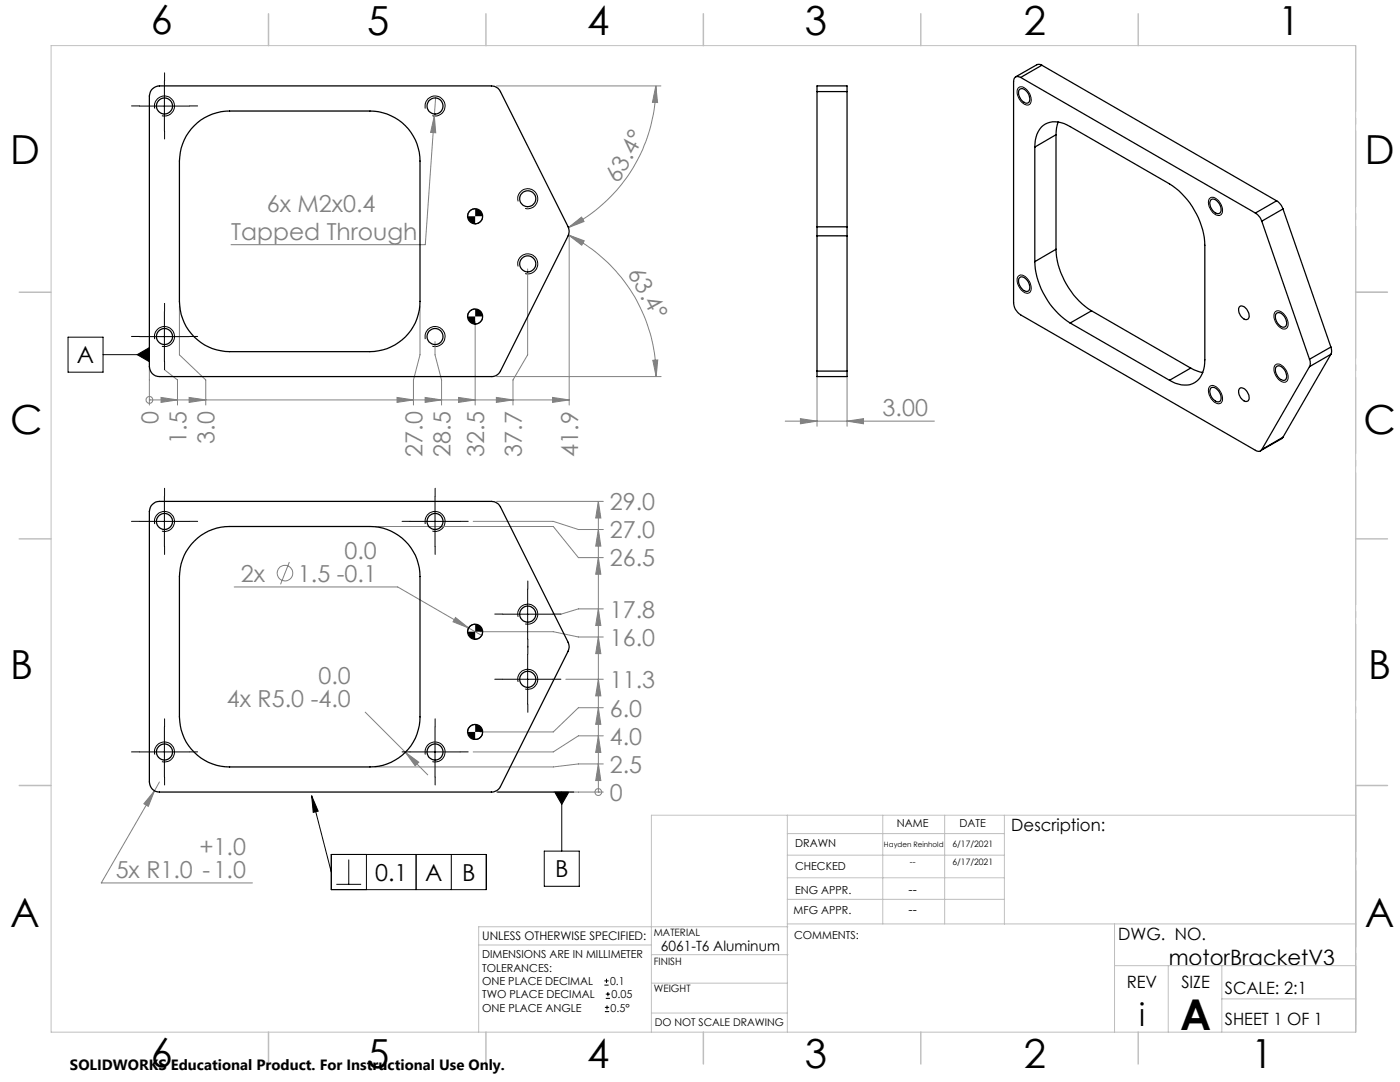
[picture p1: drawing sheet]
<svg xmlns="http://www.w3.org/2000/svg" width="279mm" height="216mm" viewBox="0 0 279 216" stroke-linecap="round" stroke-linejoin="round" font-family="sans-serif">
<g fill="none" stroke="#808080" stroke-width=".2">
<path d="M87 19.2l-2.1 29.6h-38.8M99.1 17.1h32.8M130.9 17.1l.3 3.4-1-.1zM130.9 17.1a31.5 31.5 0 0 1-17.4 28.3M86.7 23.1l.3 3.4-1.1-.1zM105.3 53.7v17.1l-2.9 5v5M113.5 45.4l2.6-2.1 .5 .9zM113.5 46.9l3.1 1.1-.5 .9zM113.5 46.9a31.6 31.6 0 0 1 17.5 28.2M113.6 47.2v33.6M29.8 79.8h.1M29.8 73.2v7.6"/>
<path d="M29.8 79.8h83.8M32.1 79.3l3.3 .5-3.3 .5zM32.8 73.8l2.6 2v5M35.8 61.1v9.7l5.3 5v5M37.7 79.3l3.4 .5-3.4 .5zM79.2 79.3l3.3 .5-3.3 .5zM83.8 61.1v9.7l-1.3 5v5M84.8 79.3l3.3 .5-3.3 .5zM86.8 68.2v2.6l1.3 5v5M91.5 79.3l3.3 .5-3.3 .5zM94.8 64.2v16.6M99.1 79.3l3.3 .5-3.3 .5z"/>
<path d="M99.1 75.1h32.8M110.3 79.3l3.3 .5-3.3 .5zM130.3 71.9l1-.1-.3 3.3zM163.1 75v10.1M169.1 75v10.1M156.7 84h29.8M159.7 83.5l3.4 .5-3.4 .6zM169.1 84l3.2-.5v1.1zM46.7 117.1h32.7l14.1 8.2M57.7 112.1l-1.7 4.5M74.8 105.1h35.6l5 6.2h5M94.4 104h16l5 1.7h5"/>
<path d="M99.1 100h21.3M119.4 111.3l.5 3.3h-1zM119.4 105.7l.5 3.3h-1zM119.4 100l.5 3.4h-1zM119.4 100v58M90.9 123.2l2.6 2.1-3.1-1.2zM93.5 125.3l2.6 1.5M95.8 126h14.6l5 1.1h5M112.9 135.5h7.5M119.4 135.5l.5 3.4h-1zM119.4 127.1l.5 3.3h-1zM119.4 121.5l.5 3.3h-1z"/>
<path d="M120.4 121.5h-5l-3.5 1.1M30.8 157.8l-1.2 3.1-.9-.5zM30.8 157.8l-10.6 18.4h30.2M31.8 156l-1 1.8M72.9 142.1l8 8M80.9 150.1l2.7 2-.7 .7zM80.9 150.1l4.5 4.5M99.1 158h21.3M119.4 152.4l.5 3.4h-1zM119.4 146.8l.5 3.3h-1zM119.4 141.2l.5 3.3h-1zM119.4 158h.1"/>
<path d="M120.4 152.4h-5l-5 .6h-35.6M120.4 146.8h-5l-5 3.2h-16M120.4 141.2h-5l-5 4.8h-14.6"/>
<circle cx="29.8" cy="79.8" r=".69"/>
<circle cx="56.9" cy="114.4" r="1.55"/>
<circle cx="119.4" cy="158" r=".69"/>
</g>
<g fill="none" stroke="#000" stroke-width=".2">
<path d="M32.8 16.2v9.9M203.2 17.6a1.17 1.17 0 0 1 1.8 .4 2.17 2.17 0 0 1 .4 2.8 1.8 1.8 0 0 1-2.1-1.3l-.3-.9v-.7zM27.8 21.2h10M30.9 21.7a1.99 1.99 0 0 1 1.8-2.5 1.99 1.99 0 0 1 2.1 2.1 1.99 1.99 0 0 1-2.5 1.8M84.9 21.7a1.99 1.99 0 0 1 1.7-2.5 1.99 1.99 0 0 1 2.2 2.1 1.99 1.99 0 0 1-2.5 1.8M241.4 39.6a1.17 1.17 0 0 1 1.7 .4 2.31 2.31 0 0 1 .6 2.8 1.52 1.52 0 0 1-2-.9l-.5-1.1v-.8zM94.8 41.7a1.49 1.49 0 0 0-1.5 1.4M96.3 43.1a1.49 1.49 0 0 1-1.5 1.6M103.4 53.2a2 2 0 0 1 1.8-2.6 2 2 0 0 1 2.1 2.2 2 2 0 0 1-2.5 1.8M103.4 40.2a2 2 0 0 1 1.8-2.5 2 2 0 0 1 2.1 2.1 2 2 0 0 1-2.5 1.8M203.2 55.1a1.22 1.22 0 0 1 1.9 .6 2.12 2.12 0 0 1 .3 2.7 1.96 1.96 0 0 1-2.2-1.5l-.2-.8v-.5zM13.6 67.3h7v7h-7z"/>
<path d="M20.6 70.8h9.2M27.4 70.8l2.4-1.4v2.8zM27.8 67.2h10M30.9 67.7a2 2 0 0 1 1.8-2.6 2 2 0 0 1 2.1 2.2 2 2 0 0 1-2.5 1.8M32.8 62.2v9.9M84.9 67.7a2 2 0 0 1 1.7-2.6 2 2 0 0 1 2.2 2.2 2 2 0 0 1-2.5 1.8M94.8 61.7a1.49 1.49 0 0 0-1.5 1.4M96.3 63.1a1.49 1.49 0 0 1-1.5 1.6M241.5 77.1a1.64 1.64 0 0 1 2.1 1.1 1.63 1.63 0 0 1-.1 2.3 2.16 2.16 0 0 1-2.2-2l-.1-.3a1.08 1.08 0 0 1 .3-1.1zM254.5 72.9a1.17 1.17 0 0 1 1.7 .4 2.31 2.31 0 0 1 .6 2.8 1.52 1.52 0 0 1-2.1-1l-.5-1.2 .1-.7zM254.5 62.3a1.17 1.17 0 0 1 1.7 .4 2.31 2.31 0 0 1 .6 2.8 1.53 1.53 0 0 1-2.1-.9l-.5-1.3v-.5zM32.8 99.1v9.9"/>
<path d="M86.8 99.1v9.9M27.8 104h10M30.9 104.6a2 2 0 0 1 1.8-2.6 2 2 0 0 1 2.1 2.2 2 2 0 0 1-2.5 1.8M81.8 104h10M84.9 104.6a2 2 0 0 1 1.7-2.6 2 2 0 0 1 2.2 2.2 2 2 0 0 1-2.5 1.8M105.3 117.5v10.1M94.8 124.6a1.49 1.49 0 0 0-1.5 1.4M96.3 126a1.49 1.49 0 0 1-1.5 1.6M100.3 135.5h10M100.3 122.6h10M103.4 136.1a2 2 0 0 1 1.8-2.6 2 2 0 0 1 2.1 2.2 2 2 0 0 1-2.5 1.8M103.4 123.1a2 2 0 0 1 1.8-2.5 2 2 0 0 1 2.1 2.1 2 2 0 0 1-2.5 1.8"/>
<path d="M105.3 130.6v9.9M27.8 150h10M30.9 150.6a2 2 0 0 1 1.8-2.6 2 2 0 0 1 2.1 2.2 2 2 0 0 1-2.5 1.8M32.8 145.1v9.9M62.2 158.8l1.3 3.1-1 .2zM62.2 158.8l3.9 15.2M81.8 150h10M84.9 150.6a2 2 0 0 1 1.7-2.6 2 2 0 0 1 2.2 2.2 2 2 0 0 1-2.5 1.8M86.8 145.1v9.9M94.8 144.5a1.56 1.56 0 0 0-1.5 1.5M96.3 146a1.44 1.44 0 0 1-1.5 1.5M99.3 158h15.2"/>
<path d="M110.7 158h2.8l-1.4 2.5zM112.1 158v11.8M66.1 170.5h30.9v7h-30.9zM67.1 176.5h5M69.6 171.5v5M73.1 170.5v7M83 170.5v7M90.1 170.5v7M108.6 169.8h7v7h-7zM120.6 196.6h.9M120.6 195.7h.9M120.9 199.2h.8"/>
<path d="M120.9 198.4h.8M121 195.3v.8M121.3 197.9v.9M120.7 201.9h.9M120.7 201h.9M121.1 200.6v.8"/>
</g>
<path d="M270.6 9.1v49.2M270.6 58.3v49.2M270.6 107.5v49.2M270.6 156.7v49.2" fill="none" stroke="#c0c0c0" stroke-width=".2" stroke-dasharray="15.2 1.3 1.3 1.3" stroke-dashoffset="2.1"/>
<g fill="none" stroke="#c0c0c0" stroke-width=".2">
<path d="M10.2 9.1h260.3v196.9h-260.3zM270.5 58.3h6.4M270.5 156.7h6.4M157.1 162.7v43.3M157.1 175.2h43.3M157.1 170.6h43.3M157.1 166.3h43.3M157.1 179.5h43.3M176.2 162.7v21.7M188.5 162.7v21.7M200.4 162.7v21.7M270.6 162.7h-140.6v43.3"/>
<path d="M95.5 188.6h34.5M130 196.2h27.1M130 190.5h27.3M157.1 184.4h113.4M157.2 184.9h-61.7v21.1M222.4 184.4v21.6M222.4 192.7h48.1M233.2 192.7v13.3M243.8 199.3h26.7M243.8 192.7v13.3M130 202.1h27.1"/>
</g>
<g fill="none" stroke="#c0c0c0" stroke-width=".3">
<path d="M53.6 2.8v6.3M97 2.8v6.3M140.4 2.8v6.3M183.8 2.8v6.3M227.2 2.8v6.3M3.8 58.3h6.4M270.5 58.3h6.4M3.8 107.5h6.4M270.5 107.5h6.4M3.8 156.7h6.4M270.5 156.7h6.4M53.6 206v6.3"/>
<path d="M97 206v6.3M140.4 206v6.3M183.8 206v6.3M227.2 206v6.3"/>
</g>
<g fill="none" stroke="#000" stroke-width=".2" stroke-dasharray="15.2 1.3 1.3 1.3">
<path d="M32.8 16.1v-1.6M27.8 21.1h-1.6M32.8 26.1v1.6M37.8 21.1h1.6M27.8 67.1h-1.6M32.8 62.1v-1.6M32.8 72.1v1.6M37.8 67.1h1.6M32.8 99v-1.6M86.8 99v-1.6M27.8 104h-1.6M32.8 109v1.6"/>
<path d="M37.8 104h1.6M81.8 104h-1.6M86.8 109v1.6M91.8 104h1.6M105.3 117.5v-1.6M100.3 135.5h-1.6M100.3 122.5h-1.6M105.3 130.5v-1.6M105.3 127.5v1.6M110.3 135.5h1.6M110.3 122.5h1.6M27.8 150h-1.6"/>
<path d="M32.8 145v-1.6M32.8 155v1.6M37.8 150h1.6M81.8 150h-1.6M86.8 145v-1.6M86.8 155v1.6M91.8 150h1.6M105.3 140.5v1.6"/>
</g>
<g fill="#808080">
<path d="M119.4 152.4l.5 3.4h-1zM119.4 146.8l.5 3.3h-1zM119.4 141.2l.5 3.3h-1zM119.4 135.5l.5 3.4h-1zM119.4 127.1l.5 3.3h-1zM119.4 121.5l.5 3.3h-1zM119.4 111.3l.5 3.3h-1zM119.4 105.7l.5 3.3h-1zM119.4 100l.5 3.4h-1z"/>
<path d="M32.1 79.3l3.3 .5-3.3 .5zM37.7 79.3l3.4 .5-3.4 .5zM79.2 79.3l3.3 .5-3.3 .5zM84.8 79.3l3.3 .5-3.3 .5zM91.5 79.3l3.3 .5-3.3 .5zM99.1 79.3l3.3 .5-3.3 .5zM110.3 79.3l3.3 .5-3.3 .5z"/>
<path d="M130.3 71.9l1-.1-.3 3.3zM113.5 46.9l3.1 1.1-.5 .9z"/>
<path d="M86.7 23.1l-.8 3.3 1.1 .1zM90.9 123.2l-.5 .9 3.1 1.2zM80.9 150.1l2 2.7 .7-.7zM30.8 157.8l-2.1 2.6 .9 .5z"/>
<path d="M159.7 83.5l3.4 .5-3.4 .6zM169.1 84l3.2-.5v1.1z"/>
<path d="M113.5 45.4l2.6-2.1 .5 .9zM130.9 17.1l.3 3.4-1-.1z"/>
</g>
<path d="M27.4 70.8l2.4 1.4v-2.8zM93.3 63.1a1.56 1.56 0 0 0 1.5 1.6v-1.6zM94.8 61.7v1.4h1.5a1.44 1.44 0 0 0-1.5-1.4zM93.3 43.1a1.56 1.56 0 0 0 1.5 1.6v-1.6zM94.8 41.7v1.4h1.5a1.44 1.44 0 0 0-1.5-1.4zM62.2 158.8l1.3 3.1-1 .2zM110.7 158l1.4 2.5 1.4-2.5zM93.3 146a1.5 1.5 0 0 0 1.5 1.5v-1.5zM94.8 144.5v1.5h1.5a1.49 1.49 0 0 0-1.5-1.5zM93.3 126a1.56 1.56 0 0 0 1.5 1.6v-1.6zM94.8 124.6v1.4h1.5a1.44 1.44 0 0 0-1.5-1.4z" fill="#000"/>
<g fill="none" stroke="#000" stroke-width=".25">
<path d="M30.4 17.7l.6-.4 .8-.2h66.3a2.07 2.07 0 0 1 1.8 1.2l13.5 27a2.02 2.02 0 0 1 0 1.8l-13.5 26.9a1.95 1.95 0 0 1-1.8 1.1h-66.3a1.99 1.99 0 0 1-2-1.9v-54l.2-.8zM163.1 18.3v-1.2h6v1.2M163.1 18.3h6M163.1 18.3v27M169.1 18.3v27M203.6 17.8a1.75 1.75 0 0 1 1.9 1.8 .76 .76 0 0 1-.4 1 .76 .76 0 0 1-.9-.3 1.86 1.86 0 0 1-.6-2.5zM203.7 15.5a.85 .85 0 0 0-1-.2 .85 .85 0 0 0-.4 1v44.1a2.97 2.97 0 0 0 1.4 2.4l46.8 27.1a.84 .84 0 0 0 1.3-.2M203.7 15.5l46.8 27M207.9 13l-.5-.2-.5 .1-4.2 2.4M207.9 13l-4.2 2.5M207.9 13l46.9 27.1M38.8 25.1a10.1 10.1 0 0 1 7-2.9h28a10 10 0 0 1 10 9.9v28a10 10 0 0 1-10 10.1h-28a10.1 10.1 0 0 1-10-10.1v-28a10.2 10.2 0 0 1 3-7z"/>
<path d="M206.5 29.4a4.6 4.6 0 0 1 3-5l1.7-.1 1.8 .6 20.4 11.8a15.8 15.8 0 0 1 7.1 12.2v22.9a4.7 4.7 0 0 1-3 5h-1.7l-1.2-.3-1.2-.6M206.5 29.4v22.8M210.7 26.9l-4.2 2.5M210.7 26.9v22.8M211.2 24.3l-.3 1.2-.2 1.4M241.7 39.8a1.75 1.75 0 0 1 2 1.9 .75 .75 0 0 1-.4 .9 .75 .75 0 0 1-.9-.3 1.92 1.92 0 0 1-.7-2.5zM163.1 45.3v1.8M163.1 45.3h6M163.1 47.1h6M163.1 47.1v26.9M169.1 45.3v1.8M169.1 47.1v26.9"/>
<path d="M203.6 55.4a1.75 1.75 0 0 1 1.9 1.8 .76 .76 0 0 1-.4 .9 .76 .76 0 0 1-.9-.2 1.86 1.86 0 0 1-.6-2.5zM206.5 52.2a15.8 15.8 0 0 0 7.1 12.3M210.7 49.7a15.7 15.7 0 0 0 7.1 12.3M210.7 49.7l-4.2 2.5M250.5 42.5a3.2 3.2 0 0 1 1.3 1.6M251.8 44.1l9.5 27.6M254.8 40.1a3.2 3.2 0 0 1 1.2 1.6M254.8 40.1l-4.3 2.4M256 41.7l-4.2 2.4M256 41.7l9.6 27.6M163.1 74v1.1h6v-1.1M163.1 74h6"/>
<path d="M213.6 64.5l19.8 11.4M217.8 62l-4.2 2.5M217.8 62l19.8 11.4M237.6 73.4l1.3 .6 1.1 .3M237.6 73.4l-4.2 2.5M241.6 77.5a1.1 1.1 0 0 1 1.6 .6 1.62 1.62 0 0 1 .2 2 1.85 1.85 0 0 1-2-1.9zM247.4 77.5a1.25 1.25 0 0 1 1.7 1.1l.2 .6a.71 .71 0 0 1-.4 .9 .71 .71 0 0 1-.9-.3 1.91 1.91 0 0 1-.6-2.3zM247.4 61.2a1.25 1.25 0 0 1 1.7 1l.2 .6a.71 .71 0 0 1-.4 1 .71 .71 0 0 1-.9-.3 1.91 1.91 0 0 1-.6-2.3zM254.7 73.2a1.06 1.06 0 0 1 1.6 .6 1.62 1.62 0 0 1 .2 2 1.7 1.7 0 0 1-1.9-1.6zM254.8 62.5a1.66 1.66 0 0 1 1.9 1.6 .8 .8 0 0 1-.2 1.1 .8 .8 0 0 1-1.1-.2 1.86 1.86 0 0 1-.6-2.5zM261.3 71.7a1.62 1.62 0 0 1 0 1.5M261.3 73.2l-9.5 16.5"/>
<path d="M265.6 69.3l.1 .6-.1 .8M265.6 69.3l-4.3 2.4M265.6 70.7l-4.3 2.5M265.6 70.7l-9.6 16.5M256 87.2l-.2 .3-4.3 2.5M256 87.2l-4.2 2.5M30.4 100.6a1.78 1.78 0 0 1 1.4-.6h66.3a2.13 2.13 0 0 1 1.8 1.1l13.5 27.1a1.94 1.94 0 0 1 0 1.7l-13.5 27.1a1.95 1.95 0 0 1-1.8 1h-66.3a1.99 1.99 0 0 1-2-2v-53.9l.2-.8zM38.8 108a9.7 9.7 0 0 1 7-2.9h28a10 10 0 0 1 10 9.9v28.1a10 10 0 0 1-10 9.9h-28a10.1 10.1 0 0 1-10-9.9v-28.1a10.2 10.2 0 0 1 3-7z"/>
<circle cx="32.8" cy="21.2" r="1.6"/>
<circle cx="86.8" cy="21.2" r="1.59"/>
<circle cx="105.3" cy="39.6" r="1.6"/>
<circle cx="94.8" cy="43.2" r="1.5"/>
<circle cx="105.3" cy="52.7" r="1.6"/>
<circle cx="32.8" cy="67.2" r="1.6"/>
<circle cx="86.8" cy="67.2" r="1.59"/>
<circle cx="94.8" cy="63.2" r="1.5"/>
<circle cx="32.8" cy="104.1" r="1.6"/>
<circle cx="86.8" cy="104.1" r="1.59"/>
<circle cx="94.8" cy="126.1" r="1.5"/>
<circle cx="105.3" cy="122.5" r="1.6"/>
<circle cx="105.3" cy="135.6" r="1.6"/>
<circle cx="32.8" cy="150.1" r="1.6"/>
<circle cx="86.8" cy="150.1" r="1.59"/>
<circle cx="94.8" cy="146" r="1.49"/>
</g>
<text font-size="8.5" x="235.5" y="205.4">A</text>
<g font-size="8">
<text x="30.1" y="6.8">6</text>
<text x="73.3" y="6.9">5</text>
<text x="117.2" y="6.9">4</text>
<text x="160.6" y="6.9">3</text>
<text x="204.3" y="6.9">2</text>
<text x="255.1" y="6.9">1</text>
<text x="2.1" y="32.7">D</text>
<text x="272.4" y="32.7">D</text>
<text x="2.1" y="86.5">C</text>
<text x="272.1" y="86.5">C</text>
<text x="2.1" y="135.6">B</text>
<text x="273.1" y="135.6">B</text>
<text x="2.1" y="185.1">A</text>
<text x="272.4" y="185.1">A</text>
<text x="30.1" y="212.9">6</text>
<text x="73.3" y="213">5</text>
<text x="117.2" y="213">4</text>
<text x="160.6" y="213">3</text>
<text x="204.3" y="213">2</text>
<text x="249.7" y="213">1</text>
</g>
<text font-size="6.3" x="227.3" y="204.6">i</text>
<g font-size="4.7" fill="#808080">
<text x="123.4" y="36.7" transform="rotate(-61 123.4 36.7)">63.4°</text>
<text x="46.1" y="47.8">Tapped Through</text>
<text x="53.2" y="42.2">6x M2x0.4</text>
<text x="125.2" y="54.5" transform="rotate(61 125.2 54.5)">63.4°</text>
<text x="176.2" y="83">3.00</text>
<text x="31.6" y="84.7" transform="rotate(-90 31.6 84.7)">0</text>
<text x="37.2" y="88.6" transform="rotate(-90 37.2 88.6)">1.5</text>
<text x="42.8" y="88.6" transform="rotate(-90 42.8 88.6)">3.0</text>
<text x="84.3" y="91.1" transform="rotate(-90 84.3 91.1)">27.0</text>
<text x="89.9" y="91.1" transform="rotate(-90 89.9 91.1)">28.5</text>
<text x="96.6" y="91.1" transform="rotate(-90 96.6 91.1)">32.5</text>
<text x="104.2" y="91.1" transform="rotate(-90 104.2 91.1)">37.7</text>
<text x="115.4" y="91.1" transform="rotate(-90 115.4 91.1)">41.9</text>
<text x="121.7" y="101.8">29.0</text>
<text x="121.7" y="107.4">27.0</text>
<text x="68.8" y="111.6">0.0</text>
<text x="121.7" y="113">26.5</text>
<text x="48.1" y="116.1">2x</text>
<text x="59.5" y="116.1">1.5 -0.1</text>
<text x="121.7" y="123.2">17.8</text>
<text x="121.7" y="128.9">16.0</text>
<text x="63.6" y="136.6">0.0</text>
<text x="121.7" y="137.3">11.3</text>
<text x="45.3" y="141">4x R5.0 -4.0</text>
<text x="121.7" y="143">6.0</text>
<text x="121.7" y="148.6">4.0</text>
<text x="121.7" y="154.2">2.5</text>
<text x="121.7" y="159.8">0</text>
<text x="39.8" y="170.6">+1.0</text>
<text x="23.1" y="175.1">5x R1.0 -1.0</text>
</g>
<g font-size="4.7">
<text x="15.4" y="72.5">A</text>
<text x="74.9" y="175.8">0.1</text>
<text x="84.8" y="175.8">A</text>
<text x="92.2" y="175.8">B</text>
<text x="110.8" y="175.1">B</text>
</g>
<text font-size="4.2" x="233.3" y="192.5">motorBracketV3</text>
<g font-size="3.4">
<text x="201.8" y="165.9">Description:</text>
<text x="223.2" y="187.6">DWG. NO.</text>
<text x="224.9" y="197.2">REV</text>
<text x="235.8" y="197.2">SIZE</text>
<text x="244.4" y="198.4">SCALE: 2:1</text>
<text x="244.4" y="204.6">SHEET 1 OF 1</text>
</g>
<text font-size="3" x="14" y="213.5">SOLIDWORKS Educational Product. For Instructional Use Only.</text>
<text font-size="2.8" x="131.9" y="189.7">6061-T6 Aluminum</text>
<g font-size="2.5">
<text x="181.3" y="178.3">--</text>
<text x="181.3" y="182.3">--</text>
</g>
<text font-size="2.4" x="96.2" y="187.5">UNLESS OTHERWISE SPECIFIED:</text>
<g font-size="2.2">
<text x="179" y="165.1">NAME</text>
<text x="191.5" y="165.1">DATE</text>
<text x="158.7" y="169">DRAWN</text>
<text x="158.7" y="173.5">CHECKED</text>
<text x="158.7" y="178.3">ENG APPR.</text>
<text x="158.4" y="182.4">MFG APPR.</text>
<text x="96.2" y="191.2">DIMENSIONS ARE IN MILLIMETER</text>
<text x="158.5" y="187.4">COMMENTS:</text>
<text x="96.2" y="193.9">TOLERANCES:</text>
<text x="96.2" y="196.5">ONE PLACE DECIMAL</text>
<text x="121.8" y="196.5">0.1</text>
<text x="96.2" y="199.2">TWO PLACE DECIMAL</text>
<text x="96.2" y="201.8">ONE PLACE ANGLE</text>
<text x="121.9" y="201.8">0.5°</text>
<text x="122.1" y="199.2">0.05</text>
</g>
<text font-size="2.1" x="130.7" y="204.6">DO NOT SCALE DRAWING</text>
<g font-size="2">
<text x="130.5" y="186.8">MATERIAL</text>
<text x="130.5" y="192.5">FINISH</text>
<text x="130.5" y="198">WEIGHT</text>
</g>
<g font-size="1.8">
<text x="181.6" y="172.6">--</text>
<text x="190.1" y="172.6">6/17/2021</text>
<text x="190.1" y="169">6/17/2021</text>
</g>
<text font-size="1.5" x="176.4" y="169">Hayden Reinhold</text>
</svg>
